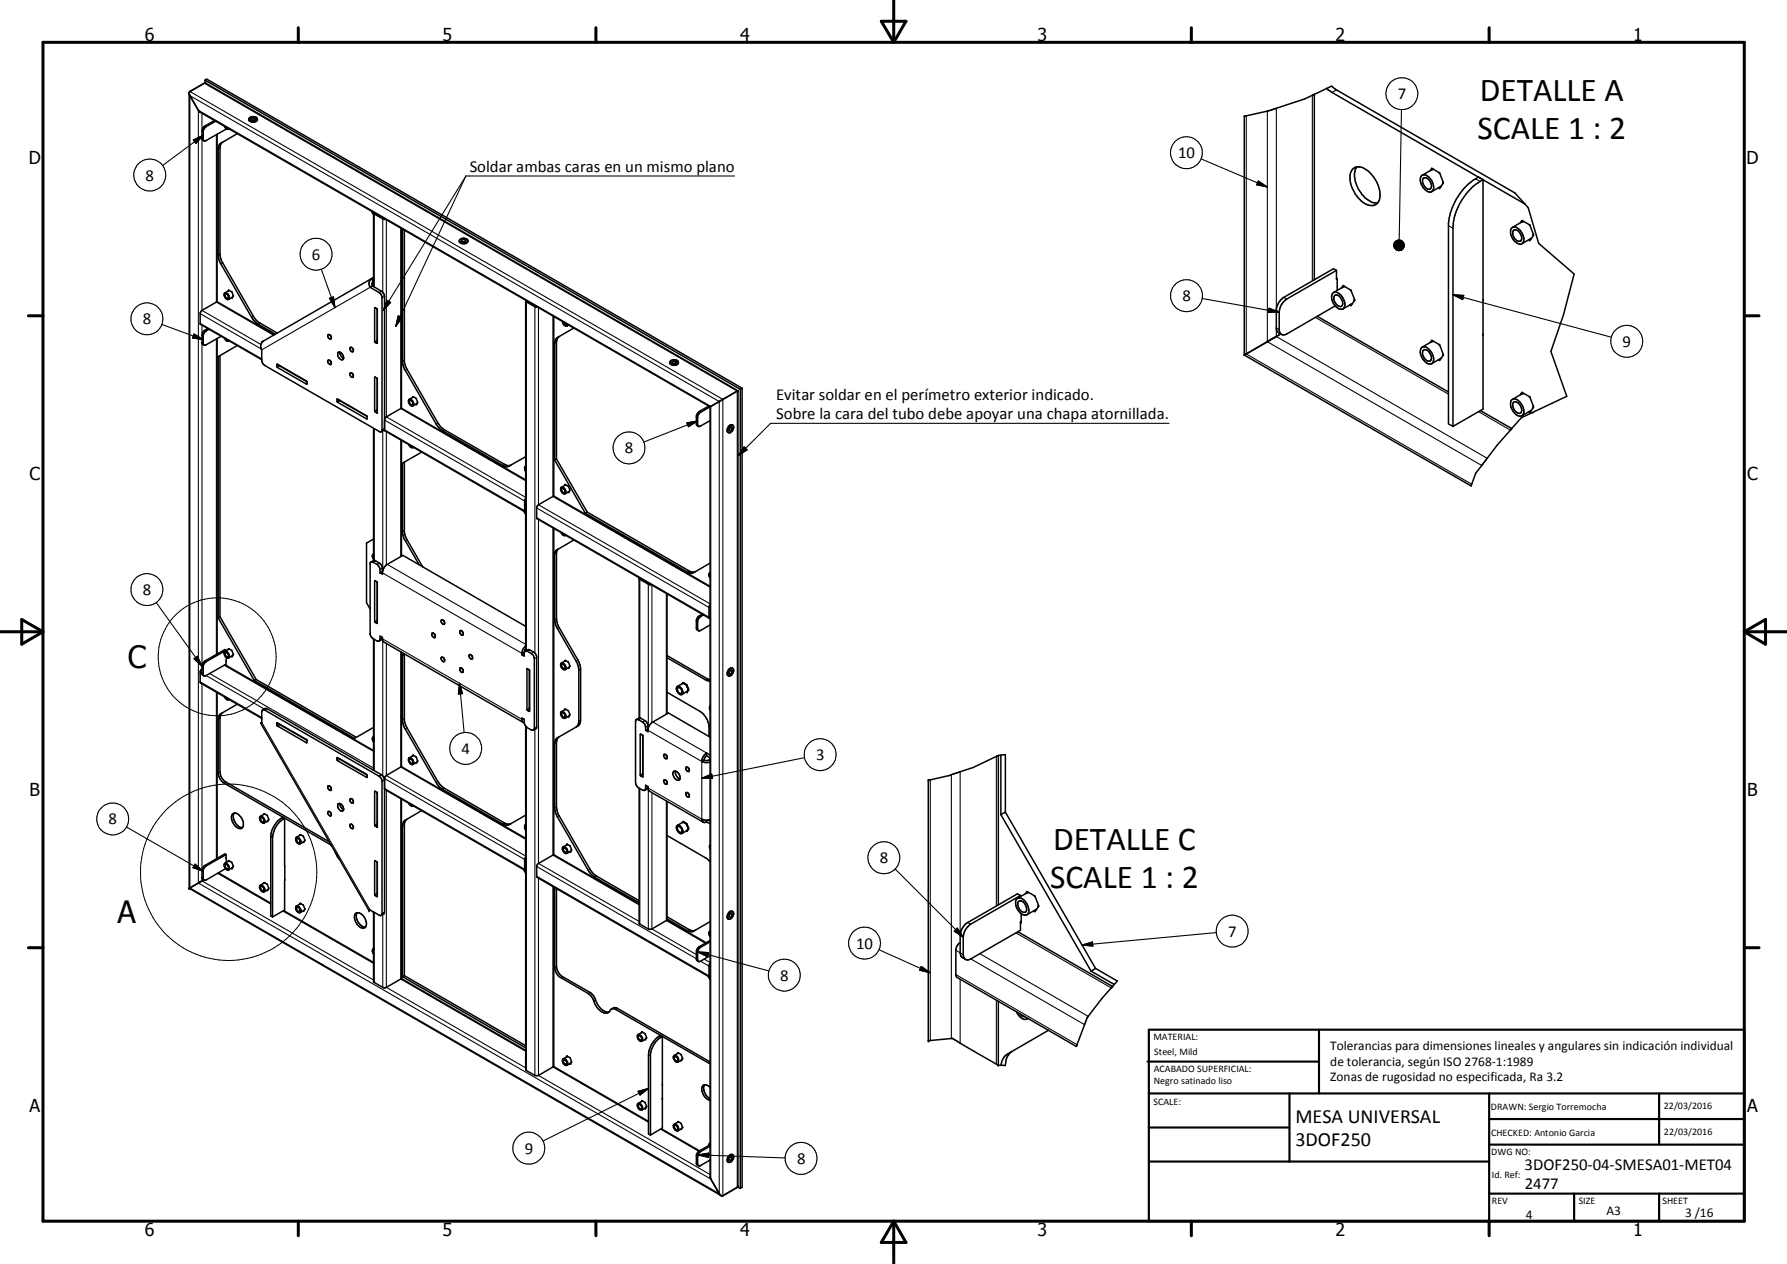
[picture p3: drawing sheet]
<svg xmlns="http://www.w3.org/2000/svg" width="420mm" height="297mm" viewBox="0 0 420 297" stroke-linecap="round" stroke-linejoin="round" font-family="sans-serif">
<g fill="none" stroke="#000" stroke-width=".35">
<path d="M48.2 18.8l.4-.2 125.9 72.6M48.2 18.8l125.9 72.7M48.2 18.8v.7M44.5 22.1l2.4 4.2 120.1 69.3M50.4 28.3l-2.7 1.7-.2 .8v1.8l.5 .5M50.7 28.5l-2.2 1.3-.6 .6-.1 .4 .1 2.3h.4l4.9-2.9M51 31.5v39.5M52.4 33.4l-.5 .6-.2 .8v24.9l.2 1 .2 .8 7.9 13.5 .8 .7 4.4 2.6M52.8 29.7l.4 .5M53 29.8l.5 .3M53.2 30.2l.3 .2 .4-.1M53.8 30.3v.1"/>
<path d="M55.8 31.4l-4.1 2.4-.3 .6v26.2l.3 1.1 7.9 13.5 1.1 1 4.1 2.3M59 27.9l.3-.2 .7 .2a.52 .52 0 0 1-.5 .4 .52 .52 0 0 1-.5-.3zM60.5 28a1.06 1.06 0 0 1-1 .7 1.06 1.06 0 0 1-1-.8 1.23 1.23 0 0 1 2 0v.3a1.34 1.34 0 0 1-2-.1M309 22.2l-2.2 1-8 2.7-6.2 1.4v56.1M309 22.2h.1M309 22.2v43.6M311.9 20.8l-2.9 1.4M311.9 20.8l1.2-.6 1.1 .9 42 24.2 3.1 3.5 2.5 8.4 8.3 7.2-2.5 9.6-3 8.6 3.8 10.5-10.7 5.1-2.3 2.5M311.9 20.8l1.3 .9 45.3 26.2M317.9 39.9a2.45 2.45 0 0 1 3.3 0 6.8 6.8 0 0 1 3 7.3 2.21 2.21 0 0 1-3.4 .6 8 8 0 0 1-3.4-6.5zM319.1 39.2a4.8 4.8 0 0 0 .3 5.2 5.8 5.8 0 0 0 4.2 3.3h.3M336.8 39.7l-.3 .3"/>
<path d="M337.1 39.8l-.5 .1-2.2 1.3M87.3 49.6l.5 .9M87.7 49.8l.3 .5 2 1.1 .6 .1M87.9 50l-.1 17.4M94.4 53.7v42.3M94.6 53.8v31.5l.5 1.4 7.4 12.9 1.2 1.4 15.1 8.6h.7l4.1-2.3M95.1 54.1v30.9l.4 1.5 7.4 12.9 1 1.1 14.7 8.6 .9 .3 .7-.1M108 56.6l.1 .4a1.31 1.31 0 0 0 1.7 .1l.2-.4M108.1 56.3a1.19 1.19 0 0 1 1.9 .3 1.23 1.23 0 0 1-2 0zM108.5 56.5a.56 .56 0 0 1 1 .1l-.7 .2-.3-.1zM334.2 41.3a1.36 1.36 0 0 1 1.9 .4 2.82 2.82 0 0 1 .8 3 1.1 1.1 0 0 1-1.7 0 2.79 2.79 0 0 1-1-3.4zM334.6 42a1.06 1.06 0 0 1 1.6 .6 1.11 1.11 0 0 1-.2 1.9 2.02 2.02 0 0 1-1.4-2.5z"/>
<path d="M336.2 40.1l.4-.6 1.9 1.1 .9 2.4-.9 1.3-.3-.2M338.3 40.5l.2 .3M338.6 43.9h.1M338.9 43.7l-2.3 1.3M339.2 42.7v.6M348.7 42.2v53.9l-7.1 4.1M348.7 42.2l-1.1-.6a14.1 14.1 0 0 0-7 10.9v47.1l1 .6M348.7 42.2a14 14 0 0 0-7.1 11.4v46.6M355.4 53.6a1.57 1.57 0 0 1 2.3 .9 1.91 1.91 0 0 1 0 2.9 2.78 2.78 0 0 1-2.3-3.8zM355.8 54.2a.91 .91 0 0 1 1.4 .4l.5 1v.9a1.36 1.36 0 0 1-1.9-1.1zM357.5 52.4l.3-.6 1.9 1.1M358 51.9l-.3 .3"/>
<path d="M358.3 52.1l-.5 .1-2.2 1.2M359.5 52.7l.2 .2M359.7 52.9v.1M359.7 52.9l.9 2.3-.9 1.4-.3-.2M359.8 56.1l.1 .1M360.1 56l-2.3 1.3M360.5 54.9l-.1 .6M48.8 77.2a1.78 1.78 0 0 0-1.3 1.6v1.8l.5 .5M49.1 77.4l-.9 .6-.4 .6v2.2l.1 .3h.4l3.7-2.1M51 71l-3.8 2.2-.1 .3v2.7l14.4 8.3M51 71l13.5 7.7M51 79.5v74.2"/>
<path d="M52.8 79.5l.1 .2a.69 .69 0 0 0 .9 .5M52.9 68.8a.99 .99 0 0 1 .9 1.6M52.9 68.8a1.02 1.02 0 0 0 .9 1.6M52.9 69.1h.1a.69 .69 0 0 1 .7 1 .68 .68 0 0 1-.8-1zM53.1 79.6l.4 .3M53.6 68.4l.2-.2 .7 .4 .4 1-.5 .4M53.8 68.2l-.9 .6M53.9 68.3h-.2M54.4 68.6l.1 .1M54.6 69.9h.1M54.6 69.8l-.8 .6M54.8 69.4v.2"/>
<path d="M77.1 78.7a.65 .65 0 0 1 .7 .2 .65 .65 0 0 1 0 .8l-.7-.5zM77.7 78.8l.2 .4M87 67.5l2.3 1.4 .5 .9v31.4l-.1 .2h-.6l-26.8-15.5-.5-.4-.3-.8v-2.5a1.5 1.5 0 0 1 .2-1.9M87.3 65.5l-25.6 14.8M87.3 65.5l.4 .7M87.3 65.5a1.47 1.47 0 0 0-.3 2M87.6 67.2l2.3 1.3 .5 1.1 .1 31.6 33 19.1M87.6 67.2l-.6 .3M87.7 66.2l-.3 .4 .2 .6M87.8 66.1l-.1 .1M87.8 65.2l-.5 .3M88.1 72.3l.6 .3v8.1l-.6-.4z"/>
<path d="M88.7 72.6v.1M123.6 70.8l2.3 1.4h.5M123.6 70.6v82.4M130.2 74.3v42.3M131.5 79.1l-.5 .5-.2 .8v27.5M132.2 75.6l.2 .5a.81 .81 0 0 0 .9 .5M132.4 75.7a.5 .5 0 0 0 .3 .5 .5 .5 0 0 0 .6 0M133.5 76.3l-.2 .3M133.7 76.4l-.4 .2M134.9 77.1l-3.8 2.2-.4 .3-.2 .8-.1 27.7M301.1 78.5l-8.5 4.9M309.7 74.3l30.9 17.8"/>
<path d="M313.3 69a1.15 1.15 0 0 1 1.8 .2 2.52 2.52 0 0 1 .7 3.4 1.5 1.5 0 0 1-1.9-.7 2.68 2.68 0 0 1-.6-2.9zM313.8 69.4a1.33 1.33 0 0 1 1.7 1.2 .81 .81 0 0 1 .2 1 .81 .81 0 0 1-.9 .4 1.94 1.94 0 0 1-1-2.6zM314.2 65.4l.2 .1M314.2 63.5v2.1l.2-.1M314.2 63.5l-.7-.3-11.7 6.7a4.2 4.2 0 0 0-1.7 2.7v4.9l.3 .6 .9 .5M314.2 63.5l-11.7 6.8a3.9 3.9 0 0 0-1.7 3.1v4.1a1.11 1.11 0 0 0 .5 1.1 1.11 1.11 0 0 0 1.2-.1l11.4-6.6M314.4 65.5v2.7M315.4 67.7l.4-.6 1.8 1.1M315.9 67.2l-.3 .4M316.2 67.4h-.3l-2.4 1.3M317.4 68.1l.2 .1M317.6 68.2l.1 .2"/>
<path d="M317.6 68.2l.9 2.3-.9 1.3-.3-.1M317.7 71.5h.2M318 71.3l-2.2 1.3M318.4 70.2l-.1 .6M51.7 83.6v61.3M53.8 80.1v.1M53.9 80.1l-.1 .1M55.8 81.2l-4.5 2.6v61.4M61.7 80.3h.1M65.1 85.6l6.9 3.9 .2 .8-7-3.9zM65.7 85.9l6.5 3.8M77.7 84.8a.41 .41 0 0 1 .2 .5 .41 .41 0 0 1-.4 .3l-.4-.5a.38 .38 0 0 1 .3-.5 .38 .38 0 0 1 .4 .5"/>
<path d="M79.3 93.8l6.9 3.9 .1 .7-6.9-3.9zM79.8 94l6.5 3.8M79.9 82.8h-.3a1.06 1.06 0 0 0 0 1.2 1.06 1.06 0 0 0 1.1 .5l.1-.3M79.9 82.8a1.49 1.49 0 0 1 .9 1.4M80 82.8v.6l.4 .6 .4 .2M82.3 87.7a.58 .58 0 0 1 .7 .3 .58 .58 0 0 1-.2 .7 .74 .74 0 0 1-.5-1zM82.9 87.8l.2 .4M82.9 81.8l.2 .7a.57 .57 0 0 1-.8-.1 .57 .57 0 0 1 .2-.8l.2 .1 .3 .3M83 82l.1 .2M88.1 88.6l.6 .3v8.1l-.5-.2-.1-.2zM88.7 96.4h.1M88.7 88.9v.1"/>
<path d="M88.7 80v.1M90.4 98.7l.4-.7 3.6-2 29.2 16.8M96.2 93.9a1.02 1.02 0 0 0 .9 1.5M96.2 93.9a.99 .99 0 0 1 .9 1.5M96.3 94.1a.63 .63 0 0 1 .7 .4 .63 .63 0 0 1-.2 .7 .76 .76 0 0 1-.5-1.1zM96.9 93.4l.2-.2 .8 .4 .3 1-.3 .5-.2-.1M97.2 93.2l-.1 .2M97.3 93.3l-1.1 .6M97.8 93.6l.1 .1M97.9 94.9v.1M98 94.9l-.9 .5M98.2 94.4l-.1 .3"/>
<path d="M158 85.1h.1M158.1 85l.6-.2 .3 .4-.7 .2-.2-.1zM159.5 85.1l-.3 .5a1.25 1.25 0 0 1-1.7-.2 1.07 1.07 0 0 1 .8-.9 1.07 1.07 0 0 1 1.1 .4 .86 .86 0 0 1-.4 .8 .86 .86 0 0 1-.9-.1l-.6-.4M166.4 95.3l.2 .2M166.7 95.4l-2.3 1.3-.6 .8-.1 2.2 .5 .5M167 95.6v181.1l2.1 3.8 .4 .5M167 95.6l-2.5 1.4-.3 .5-.1 2.6 .4 .1 2.5-1.4M172.2 99.9a1.17 1.17 0 0 0-1.1 1.7M172.2 99.9a.99 .99 0 0 1-.3 1.6l-.3 .2-.4-.1M172.2 99.9a1.35 1.35 0 0 0-1 1.7M173.5 91.8l-125-72.2h-.5l-3.3 1.9-.2 .3v186.9M173.5 91.8l-6.5 3.8"/>
<path d="M173.5 91.8v187l-3.5 2.2h-.5M174.1 91.5v187.8M174.5 91.2v187.8l-.4 .3M174.5 91.2l-.4 .3M292.6 83.4l53.3 30.8v-.2a9.3 9.3 0 0 1 2.7-4.9l.7-.9a54 54 0 0 1 5.9-7.2l.2-.3M334.2 81.7l.2-.1a2.32 2.32 0 0 1 2.6 2.1 1.13 1.13 0 0 1 .1 1.2 1.13 1.13 0 0 1-1.1 .6 2.88 2.88 0 0 1-1.8-3.8zM334.6 82.4a1.08 1.08 0 0 1 1.6 .6 1.18 1.18 0 0 1 0 1.9 1.91 1.91 0 0 1-1.6-2.5zM336.2 80.5l.4-.5 1.9 1 .9 2.4-.9 1.3-.3-.2M336.8 80.1l-.3 .3M337.1 80.2l-.5 .1-2.2 1.3M338.3 80.9l.2 .3M338.6 84.3h.1"/>
<path d="M338.9 84.2l-2.3 1.3M339.2 83.1v.6M348.1 96.5l7.3 4.2M355.4 94a1.43 1.43 0 0 1 2.1 .7 2.17 2.17 0 0 1 .3 3 2.14 2.14 0 0 1-2.4-1.8l-.2-1.2zM355.8 94.6l.3-.2a1.82 1.82 0 0 1 1.4 2.6 1.57 1.57 0 0 1-1.8-1.5zM357.5 92.8l.3-.6 1.9 1.1 .9 2.3-.9 1.3-.3-.1M358 92.3l-.3 .3M358.3 92.5l-.5 .1-2.2 1.3M359.5 93.2l.2 .3M359.8 96.6h.1M360.1 96.4l-2.3 1.3M360.5 95.3l-.1 .6"/>
<path d="M87.8 100.7v31M90.4 100.7v.3l-.8 .5M94.4 103.5v27.2M95.1 108.6v16.5l.6 1.7 3.7 6.4M96.1 104.5l.1 .2a.81 .81 0 0 0 .9 .5M96.4 104.7l.5 .2M97.2 105.1l-.1 .1M97.2 105.2h-.1M99.1 106.3l-4.5 2.5v16.5l.5 1.4 3.4 6M123.6 117.1l-.3 .6 .1 2.6M123.6 109.6l-.3 .3 .3 .9M123.6 109.9v.6"/>
<path d="M130.4 108.1l7.2 12.5M130.8 107.9l7.3 12.5M130.8 107.9l-.4 .2M132 114.5a.99 .99 0 0 1 .9 1.5M132 114.5a.99 .99 0 0 0 .9 1.5M132.2 114.7a.62 .62 0 0 1 .6 .4 .62 .62 0 0 1-.2 .7l-.6-.6zM132.7 114.1l.2-.3 .7 .5M133 113.9l-.2 .1M133 114l-1 .5M133.6 114.2v.1M133.6 114.3l.4 .9-.5 .5M133.7 115.6h.1"/>
<path d="M133.8 115.5l-.9 .5M133.9 115.1v.3M171.1 101.6h.2M171.6 100.6l.4-.3a.49 .49 0 0 1 0 .6 .49 .49 0 0 1-.5 .2zM87.2 132.1l.4-.1 1.3 .9 .4 .7 .1 1M87.2 132.1l-.2 .2v16.7l.4 .8 1.5 .9 .4-.2 .1-1 .5 .3v.7l.3 .4 32.9 18.9M87.7 130.3l.1-.1-.3 .5 .3 .7M87.8 131.7h.4l1.5 1.1 .2 .5v1M87.8 131.7l-.6 .4M87.8 126.7l-1.6 .9v14l.8 1.5M87.8 130.6v.5M88.1 136.6l.6 .2v9.7l-.6-.5z"/>
<path d="M88.7 136.8v.1M89.4 134.6l.5 .3a2.57 2.57 0 0 1 1.1-2.3l3.7-2.1 28.9 16.7M89.9 134.3h.1M89.9 134.3l-.5 .3M123.1 120.1l.5 .8M123.4 120.3h.1M123.4 120.3l.2 .3M123.5 120.3h.1M130.2 124.2v76.7M131.3 129l-.4 .5-.1 .4 .1 16.1 .4 1.1 4.6 8 .4 1.1 .2 1v12l-.3 1.1-.7 .6M131.9 125.2l.4 .5 .6 .2M132.2 125.3l.5 .3"/>
<path d="M133 125.8l-.1 .1M134.9 126.9l-4.1 2.4-.3 .4-.1 15.9 .2 1.1 .5 1 4.6 8 .3 1.1 .1 12.7-.2 .8-.4 .6M137.6 120.6l24.5 14.1 1-.1 3.9-2.3M138.1 120.4l-.5 .2M138.1 120.4l24.2 13.9 .5 .2 .7-.2M150.3 136l2.1 1.3 .7 .1M150.3 135.8v32.9M156.8 139.6v28.1M166.8 134.6h.2a.71 .71 0 0 0 0 1.2M167 137.8l-36.7-21.2-3.7 2-.4 .6v2.6l.1 .1 40.5 23.4M167 134.9v.6M47.5 157.2l-.4 .6v2.6l.1 .1 14.3 8.3"/>
<path d="M51.3 145.2l8.5 14.7M51.7 144.9l8.5 14.8M51.7 144.9l-.4 .3M52.9 153.1a1.02 1.02 0 0 1 .9 1.5M52.9 153.1a1.02 1.02 0 0 0 .9 1.5M52.9 156.2l34.9 20.2M52.9 153.4l.1-.1a.65 .65 0 0 1 .6 .4 .65 .65 0 0 1-.1 .7l-.5-.3zM53.2 152.8v.1M53.2 152.8l-5 2.9-.4 .8v2.2l.5 .1 4.9-2.7v-.9M53.2 152.8l-.3-.1-4.7 2.6-.5 .4-.2 .9v1.8l.5 .4M53.2 154.5v.8M53.6 152.7l.2-.3 .7 .5 .4 .9-.4 .5h-.1"/>
<path d="M53.8 152.4l-.1 .2M53.9 152.5l-1 .6M54.4 152.8l.1 .2M54.6 154.2h.1M54.6 154.1l-.8 .5M54.8 153.7v.2M59.8 159.9l23.5 13.6 4.5-2.6M60.2 159.7l23.6 13.6M60.2 159.7l-.4 .2M87.8 150.1v30.9M88.7 145.8v.1M89.9 150l-.8 .7"/>
<path d="M94.4 153.2v27M94.7 153.5l-.1 16 .2 .8 .3 .7 7.8 13.5 1.1 1 14.5 8.3 1 .1 4.1-2.3M95.1 153.7v15.6l.1 .7 7.7 13.6 .5 .7 1 .9 14.2 8.2 .9 .3 .7-.2M101.6 148.8a.59 .59 0 0 1 .6 .3 .59 .59 0 0 1-.1 .8l-.5-.5zM102.1 149l.2 .3M103.8 154.5l.1-.1a.66 .66 0 0 1 .6 .4 .66 .66 0 0 1-.1 .7h-.1a.78 .78 0 0 1-.5-1zM103.9 145.6h.1a.67 .67 0 0 1 .4 1.1h-.1a.74 .74 0 0 1-.4-1.1zM104.3 145.8l.2 .4M104.3 154.6l.2 .3M108.2 148.2a.66 .66 0 0 1 .6 .3 .66 .66 0 0 1-.1 .8 .82 .82 0 0 1-.5-1.1zM108.2 157a.66 .66 0 0 1 .6 .3 .66 .66 0 0 1-.1 .7 .82 .82 0 0 1-.5-1zM108.7 148.4l.2 .3"/>
<path d="M108.7 157.1l.2 .4M110.4 153.9l.2-.1a.67 .67 0 0 1 .3 1.1 .75 .75 0 0 1-.5-1zM110.9 154.1h.1M110.9 154.1l.1 .2M123.3 153.5l.3-.5h.4l1.4 1 .2 .8v16.3l-.1 .5M123.3 153.5l-.6 .4M123.5 153l.7-.3h.3a2.51 2.51 0 0 1 1.6 1.4l.1 16.9-.8 .6M123.6 152.4l-.3 .8v1l-.6-.3M123.6 151.8a2.46 2.46 0 0 0-.9 2.1M123.9 157.1l.5 .3 .1 .2-.1 9.6-.5-.4zM124.4 157.4l.1 9.1M132 155.8a.99 .99 0 0 1 .9 1.6"/>
<path d="M132 155.8a1.02 1.02 0 0 0 .9 1.6M132.1 156.1h.1a.67 .67 0 0 1 .5 1 .73 .73 0 0 1-.6-1zM132.7 155.4l.2-.2 .7 .4 .4 .9-.5 .5M132.9 155.3h-.1M132.9 155.3l-.9 .5M133 155.2l-.1 .1M133 155.3h-.1M133.6 155.6v.1M133.7 156.9h.1M133.8 156.8l-.9 .6M133.9 156.4v.2M156.8 154.1l10.2 5.7"/>
<path d="M156.8 154.6l9 5.1 1.2 .3M165.1 144.3l-.8 .5-.5 .7-.1 2.2 .5 .5M165.4 144.5a1.91 1.91 0 0 0-1.4 1.4v2l.3 .4 .4-.1 2.3-1.3M166.8 145.3h.2M167 142.2l-.3 .4v2.6l.1 .1M171.4 157.5l.7-.5a.99 .99 0 0 1-.2 1.7l-.7 .1a.98 .98 0 0 1 .2-1.3zM171.7 157.6l.2-.1a.49 .49 0 0 1 .2 .6 .49 .49 0 0 1-.5 .3l-.2-.3zM172 157a1.22 1.22 0 0 0-.9 1.7l.2 .1M172 157l.3 .1M51 162.7v39M52.4 167.5l-.5 .5-.2 .8v12.6a3 3 0 0 0 1.5 2.4l24.3 14.1M52.8 163.7l.5 .7h.6"/>
<path d="M53.1 163.9l.4 .3M53.8 164.3v.1M55.8 165.5l-4.1 2.4-.3 .6-.1 13.1a3 3 0 0 0 1.4 2.5l25.3 14.7M61.5 168.9v.1M61.8 166.8l.5-.3h.5l26.9 15.6 .5 .6 .2 .6M61.8 166.8h.3l27.2 15.7 .4 .5 .1 .4v31.4l-.2 .3M61.8 166.8l-.3 .5v2.5l-.2 .1 25.5 44.1 .2-.1 2.6 1.2M65.7 170.1l6.5 3.8M72 174.5h.1M72.2 173.9l-.1 .6M72.2 173.9l-7.1-4 .1 .7 6.8 3.9M79.3 178l6.9 3.9 .1 .7-6.9-3.8z"/>
<path d="M79.8 178.3l6.5 3.8M87.8 173.1a.76 .76 0 0 0 0 1.3M87.8 173.5v.6M96.2 178.1a1.02 1.02 0 0 1 .9 1.5M96.2 178.1a1.02 1.02 0 0 0 .9 1.5M96.3 178.4a.65 .65 0 0 1 .7 .3 .65 .65 0 0 1-.2 .8l-.3-.3-.3-.5zM96.9 177.7l.2-.2 .8 .4 .3 .9-.3 .6-.2-.1M97.1 177.5v.1M97.1 177.6l-.9 .5M97.2 177.5l-.1 .1M97.2 177.5h.1M97.8 177.8l.1 .2"/>
<path d="M97.9 179.2h.1M98 179.1l-.9 .5M98.2 178.7l-.1 .2M122.7 168.7l.6 .3v.8l-.4-.2zM123.3 169.8v.4a2.48 2.48 0 0 0 2.1 1.4h.1M123.6 170.6v80.7l.2 .3 2.1 1.2 .7-.1 3.6-2.2v-42.1M131.5 173.1l-.5 .6-.2 .8v15.2l.5 1.7 8.1 13.8 .8 .7 10.1 5.8M132 167.3a.99 .99 0 0 1 .9 1.5M132 167.3a1.02 1.02 0 0 0 .9 1.5M132 167.6a.6 .6 0 0 1 .7 .2 .6 .6 0 0 1 0 .8l-.6-.5zM132.7 166.8l.2-.2 .7 .4 .4 1-.5 .4M133 166.6l-.2 .2"/>
<path d="M133 166.7l-1 .6M133.6 167v.1M133.7 168.3h.1M133.8 168.3l-.9 .5M133.9 167.9v.2M135.5 170.9l-4.4 2.5-.6 .8-.1 15.7 .2 1 .5 1.1 7.9 13.4 .8 .7 10.5 6M149.6 169.1l.7-.4 .4 .1a2.15 2.15 0 0 1 1.6 1.4v1.8l-.5-.4M150.6 172.6l.6 .3v9.6l-.7-.4zM151.1 172.8l.1 9.1M151.8 171.6a1.43 1.43 0 0 0 .9-1.2l.6-.6 3.9-2.2 9.8 5.6M151.8 171.6v-.7l-.3-.8-1.5-1h-.4l-.2 .4v14.4l.2 .6 .5 .7 1.3 .6 .3-.2 .1-1.1 .5 .3v.6l.4 .5 12.6 7.3M156.1 177.3a.62 .62 0 0 1 .7 .3 .62 .62 0 0 1-.1 .7 .75 .75 0 0 1-.6-1z"/>
<path d="M156.7 177.5v.2M156.7 177.7l.2 .1M156.8 177.8h.1M156.8 162.7l7.8 4.5a4.7 4.7 0 0 1 2.1 3.3v2.6M159.2 161.4l.1-.1a1.31 1.31 0 0 1 1.1 1.9 1.29 1.29 0 0 1-1.2-1.8zM159.2 161.3l1.2-.6a.98 .98 0 0 1 1.2 .6M159.3 161.7a.8 .8 0 0 1 1 .3 .8 .8 0 0 1-.2 1 1 1 0 0 1-.8-1.3zM160.5 160.6l.1-.2 .9 .5 .5 1.2-.5 .6-.1-.1M160.6 160.4l-.3 .3M160.8 160.5l.5 .3M161.6 161.2v.1M161.6 162.5l-.2 .1"/>
<path d="M161.6 161.3v.2M161.6 162.5l-1.3 .7M161.6 161.5l.1 .6-.1 .4M161.6 161.5l.2 .3M161.9 162.2l-.3 .3M165 178.9l.8 .3 1.2-.1M165.6 178.6l-.6 .3M166.1 177v.6M166.1 177a2.78 2.78 0 0 0-1.1 1.9M166.1 177l.9 .5M166.1 177.6l.9 .5M166.1 177.6l-.4 .5-.1 .5"/>
<path d="M167 178.5l-.7 .2-.7-.1M167 165.9l-.2 .2 .2 .8M234.7 177.5l-5.9 2.9-5.8 1.9-4.7 1v61.3l5.6-.6 10.8 6.3M234.7 177.5h.1M234.7 177.5v35.1M235.3 177.5h-.6M235.3 177.5l1.1-.2v13.5M235.3 177.5v13.9M54.6 191.4a1.22 1.22 0 0 1 1.9 .5 2.19 2.19 0 0 1 .4 2.7 1.73 1.73 0 0 1-2.1-1.3 1.99 1.99 0 0 1-.2-1.9zM55.1 191.1a2.58 2.58 0 0 0 1.9 3.4M61.2 191.9a1.06 1.06 0 0 1 .9 1.5M61.2 191.9a1.04 1.04 0 0 0 .9 1.5"/>
<path d="M61.3 192.2l.1-.1a.66 .66 0 0 1 .6 .4 .66 .66 0 0 1-.1 .7l-.5-.2zM61.9 191.4l.2-.2 .8 .4 .3 1-.3 .5-.2-.1M62.1 191.3l-.1 .1M62.1 191.3l-.9 .6M62.2 191.3h-.1M62.3 191.3h-.2M62.8 191.6l.1 .1M62.9 193h.1M63 192.9l-.9 .5M63.1 192.4v.3M66.9 192.3v21.6l-2.8 1.6M66.9 192.3a5.9 5.9 0 0 0-2.8 4.5v18.7"/>
<path d="M66.9 192.3l-.4-.3a5.8 5.8 0 0 0-2.8 4.6v18.6l.4 .3M69.7 196.8a1.03 1.03 0 0 1 1 1.4l-.3 .2a1.1 1.1 0 0 1-.7-1.6zM69.8 197.1l.1-.1a.67 .67 0 0 1 .5 1 .71 .71 0 0 1-.6-.9zM70.4 196.3l.2-.2 .7 .4M70.6 196.3l-.9 .5M70.6 196.1l-.1 .2M70.8 196.2l-.2 .1M71.3 196.5l.1 .1M71.3 196.5l.4 1-.5 .5M71.4 197.9h.1M71.4 197.8h.1M71.4 197.8l-.8 .5"/>
<path d="M71.7 197.4l-.1 .2M77.1 184.7a.61 .61 0 0 1 .7 .3 .61 .61 0 0 1-.2 .8l-.1-.1a.81 .81 0 0 1-.4-1zM77.1 190.8a.59 .59 0 0 1 .7 .3 .59 .59 0 0 1-.2 .7l-.5-.5zM77.7 184.9l.1 .2M77.7 190.9l.1 .2M77.8 185.1l.1 .1M77.8 191.1l.1 .1M79.5 188.9a1.09 1.09 0 0 1 1.1 .5 1.09 1.09 0 0 1-.1 1.2 1.2 1.2 0 0 1-1-1.7zM80 188.8v.7l.4 .5 .4 .2M82.3 187.7h.2a.71 .71 0 0 1 .4 1.1 .8 .8 0 0 1-.6-1.1zM82.3 193.7a.66 .66 0 0 1 .7 .3 .66 .66 0 0 1 0 .7 .65 .65 0 0 1-.7-.3 .65 .65 0 0 1 0-.7zM82.9 193.9v.1"/>
<path d="M82.9 187.9l.2 .3M83 194.1l.1 .1M87.8 180.8l-.1 .1M88.1 186l.6 .2v8.2l-.5-.3-.1-.2zM88.7 193.7v.1M88.7 186.2v.2M90.4 185.4l33.1 19.2M94.4 187.7v42.2l-3.9 2.3-.4-.1-2.3-1.3v-16.5l-.1-.1M95.7 192.5l-.6 1v35.8M96.1 188.8l.6 .6h.4M96.4 188.9l.5 .3M99.1 190.5l-4 2.4-.5 .9v35.7"/>
<path d="M123.6 197l-29.1-16.7h-.3l-3.5 2-.3 .7v31.3v.3l-.8 .5M123.6 193.8l-.3 .3 .3 1M123.6 194.1v.6M123.6 193.8h-.1M132.4 199a1.02 1.02 0 0 0 .9 1.5M132.4 199a.99 .99 0 0 1 .9 1.5M132.5 199.3a.57 .57 0 0 1 .7 .3 .57 .57 0 0 1-.2 .7 .78 .78 0 0 1-.5-1zM133.2 198.6l.1-.2 .8 .4 .3 .9M133.4 198.4l-.1 .1M133.4 198.5l-1 .5M133.4 198.5h.1M134 198.8l.1 .1"/>
<path d="M134.4 199.6v.1M134.4 199.7l-.1 .2M134.4 199.7l-.3 .6-.2-.1M150.3 185.2v31.8l2.1 1.3 .5 .1 3.9-2.2M152.3 185.1l-.2 .3-.5 .3M156.1 183.3h.1a.61 .61 0 0 1 .6 .4 .61 .61 0 0 1-.2 .6 .74 .74 0 0 1-.5-1zM156.7 183.4l.2 .4M156.8 188.3v27.9M156.8 196.3l9.3 5.4 .9 .9M158.4 181.3a1.38 1.38 0 0 1 1.3 2 1.3 1.3 0 0 1-1.5-1.5zM158.8 181.2a1.66 1.66 0 0 0 1.1 1.8M159.2 194.1a1.07 1.07 0 0 1 1.4 1.1l-.2 .6a1.27 1.27 0 0 1-1.2-1.7z"/>
<path d="M159.3 194.3a.83 .83 0 0 1 .9 .4 .83 .83 0 0 1-.1 .9 1 1 0 0 1-.8-1.3zM160.5 193.2l.1-.2 .9 .5 .5 1.2-.5 .7-.1-.1M160.5 193.2l-.2 .1M160.6 193.1l-.1 .1M160.8 193.3h.2M160.8 193.2l.1 .1M161 193.3h-.6l-1.2 .7M161 193.3l.1 .2M161.1 193.5l.5 .7M161.1 193.4l.2 .1M161.2 180.4a.54 .54 0 0 1 .8 .2 .54 .54 0 0 1-.2 .7l-.5-.4zM161.6 195.2h-.2"/>
<path d="M161.6 193.8v.4M161.6 195.1l-1.3 .8M161.6 194.2l.2 .3M161.6 194.2l.1 .4-.1 .5M161.6 195.1h.1M161.8 180.5l.2 .3M161.8 186.4l.2 .4M161.9 194.8l-.3 .3M161.9 186.6l-.4-.4-.3 .2v.3l.5 .6 .4-.1-.1-.5M166.1 192.8v.4M166.1 193.2l.9 .4M166.5 192.7l.5 .3"/>
<path d="M167 198.5l-.2 .3 .2 .8M167 192.7l-.9 .1-1.1-.3a.71 .71 0 0 0 .3 .7 .71 .71 0 0 0 .8 0M235.3 191.4l21.2 36.8M236.4 190.8l-1.1 .6M236.4 190.8l21.2 36.8M44.5 208.7l125 72.3M47.9 206.8l-3.4 1.9M51.3 205.1l12.4 7.2M52.9 202.9a1.04 1.04 0 0 1 .9 1.5M52.9 202.9a1.04 1.04 0 0 0 .9 1.5M52.9 203.2h.1a.65 .65 0 0 1 .6 .3 .65 .65 0 0 1-.1 .7l-.5-.3zM53 204.1l-4.5 2.7h-.6"/>
<path d="M53.2 201.5v.1M53.2 200.8l-.3-.1-4.9 2.8-.3 .3-.2 .8v1.8l.5 .4M53.2 200.8v.8M53.2 200.8l-5 3-.4 .8 .1 2.2M53.2 201.6v1.1M53.6 202.5l.2-.3 .7 .5 .4 .9-.5 .5M53.8 202.3l-.1 .1M53.9 202.4l-1 .5M54.4 202.6l.1 .1M54.6 204h.1M54.6 203.9l-.8 .5M54.8 203.5v.2"/>
<path d="M61.2 208a1.04 1.04 0 0 1 .9 1.6M61.2 208a1.06 1.06 0 0 0 .9 1.6M61.3 208.3h.3l.3 .2 .1 .3-.1 .5a.74 .74 0 0 1-.6-1zM61.9 207.6l.2-.2 .8 .4 .3 .9-.3 .6-.2-.1M62.2 207.4l-.2 .2M62.3 207.5l-1.1 .5M62.8 207.8l.1 .1M62.9 209.1h.1M63 209l-.9 .6M63.1 208.6v.3M66.7 214l21.1 12.2M69.7 212.9a.99 .99 0 0 1 .9 1.6"/>
<path d="M69.7 212.9a1.02 1.02 0 0 0 .9 1.6M69.8 213.2a.59 .59 0 0 1 .6 .3 .59 .59 0 0 1-.1 .7l-.5-.3zM70.4 212.5l.2-.2 .7 .4 .4 1-.5 .4M70.6 212.3l-.1 .2M70.8 212.4l-1.1 .5M71.3 212.6l.1 .2M71.4 214h.1M71.4 214l-.8 .5M71.5 214h-.1M71.7 213.5l-.1 .3M78.8 200.2l1 1.7M83.5 214.8a1.4 1.4 0 0 1 2.2 .8 1.74 1.74 0 0 1 0 2.5 2.26 2.26 0 0 1-2.4-2.3z"/>
<path d="M84 214.5a2.5 2.5 0 0 0 1.9 3.3M88.1 202.3l.6 .3v8.1l-.5-.3-.1-.2zM88.7 210v.1M88.7 202.6v.1M123.1 204.3l.5 .9M123.4 204.5l.2 .1M123.6 201.4l-.3 .6v2.3l.3 .6M130.2 200.9l-3.8 2.2-.2 .4v2.5l.1 .2 40.5 23.4M130.2 200.9l20.1 11.5M130.4 208.6v18.7a3 3 0 0 0 1.5 2.4l6.4 3.8a4.9 4.9 0 0 1 1.8 2.8 2.48 2.48 0 0 0 3.1 1.6 1.03 1.03 0 0 1 1.6-.7l22.2 12.8M130.8 208.8v18.3a3.2 3.2 0 0 0 1.5 2.4l6.4 3.7 .9 .9a7.2 7.2 0 0 0 2.2 3.4l.6 .3h.8M134.1 200.1h.1"/>
<path d="M134.2 200l-.9 .5M156.8 216.2l9.2 5.3M156.8 215.4l5.5 3.2 .5 .1 .7-.1M156.8 215.9l4.8 2.8 .8 .2h.5l4.1-2.3M167 218.8l-.3 .5 .3 .8M167 219.2v.6M171.4 214.6l.7-.4a.91 .91 0 0 1-.1 1.6l-.5 .2-.3-.1a.98 .98 0 0 1 .2-1.3zM171.7 214.8l.2-.1a.43 .43 0 0 1 .1 .6 .43 .43 0 0 1-.6 .1zM172.3 214.2h-.1a1.17 1.17 0 0 0-1.1 1.7h.2M239 211.3a1.45 1.45 0 0 1 2.2 .8 2.3 2.3 0 0 1 .3 2.8 1.6 1.6 0 0 1-2.1-.9 2.62 2.62 0 0 1-.4-2.7zM239.3 218.9l22.3 12.9M239.6 211.7a1.81 1.81 0 0 1 1.6 2.6 1.61 1.61 0 0 1-1.9-1.7v-.5z"/>
<path d="M239.9 210.4l-11.7 6.8a4.2 4.2 0 0 0-1.7 3v4.1a1.09 1.09 0 0 0 .5 1.2 1.09 1.09 0 0 0 1.2-.2l11.7-6.7v-2l.2-.1M239.9 210.4l-.7-.3-11.7 6.7a4 4 0 0 0-1.7 3v4.6l.3 .6 .9 .5M239.9 210.4v.3M240.1 214.7v2.2l-.2-.1M241.1 210.1l.4-.6 1.8 1.1 1 2.3-1 1.3-.3-.1M241.6 209.6l-.3 .3M241.9 209.8h-.5l-2.2 1.3M243.2 210.5l.2 .2M243.4 213.9h.2M243.7 213.7l-2.2 1.3M244.1 212.6l-.1 .6M87.8 223a.76 .76 0 0 0 0 1.2"/>
<path d="M87.8 223.3v.6M94.3 230l29.3 16.8M94.6 229.5l29 16.8M95.1 229.3l28.5 16.4M95.1 229.3l-.5 .2M143.8 237.1l.5-.3 .7 .1 22 12.7M166.4 229.4l.6 .9M166.8 229.5v.1M166.8 229.5l.2 .4M166.8 229.6h.2M167 226.4l-.3 .5 .1 2.6M167 221l-2.7 1.5-.5 .8-.1 2.2 .5 .4"/>
<path d="M167 221.3l-2.3 1.3-.4 .5-.3 .5 .1 2.2 .2 .2 .4-.1 2.3-1.3M225.8 221.5l-.8 .7-.3 .9v6.1l.2 .4 28.2 16.3 2.5-6.7 3.4-4.5 2.6-2.9M234.7 235.3v15M239 237.8a2.06 2.06 0 0 0 2.5 1.6l.2-.1M239.7 238.2l.5 .5 .7 .2M241.7 239.3l-.2 .2M256.5 228.2l5.5 3.2M257.6 227.6l5.1 2.9-.7 .9M257.6 227.6l-1.1 .6M262 231.4l-.4 .4M130.1 250.6l22.4 12.9M132.4 248.8a.99 .99 0 0 1 .9 1.6"/>
<path d="M132.4 248.8a1.02 1.02 0 0 0 .9 1.6M132.5 249.1a.69 .69 0 0 1 .7 1 .69 .69 0 0 1-.7-1zM133.2 248.4l.1-.2 .8 .4 .3 1M133.4 248.2l-.1 .1M133.5 248.3l-1.1 .5M134 248.5l.1 .2M134.1 249.9h.1M134.2 249.9l-.9 .5M134.4 249.4v.2M134.4 249.6h-.1M134.4 249.6l-.3 .5-.2-.1M150 259.3a1.02 1.02 0 0 0 .9 1.6"/>
<path d="M150 243.1a1.04 1.04 0 0 0 .9 1.6M150 259.3a.99 .99 0 0 1 .9 1.6M150 243.1a1.04 1.04 0 0 1 .9 1.6M150.1 243.5a.59 .59 0 0 1 .7 .3 .59 .59 0 0 1-.1 .7l-.6-.4zM150.2 259.5a.66 .66 0 0 1 .6 .4 .66 .66 0 0 1-.1 .7 .68 .68 0 0 1-.5-1.1zM150.8 258.9l.1-.2 .8 .4 .3 .9-.3 .6-.2-.1M150.8 242.7l.1-.2 .8 .4 .3 1-.5 .4M150.9 242.6h.2M150.9 242.6l-.1 .1M150.9 242.6l-.9 .5M151 258.7l-.2 .1M151 242.5l-.1 .1"/>
<path d="M151.1 258.7l-1.1 .6M151.6 259l.1 .2M151.6 242.9l.1 .1M151.7 244.2h.1M151.8 244.1l-.9 .6M152 259.9l-.1 .2M152 243.7l-.1 .3M155.7 243.6v21.5l-2.8 1.6M155.7 243.6a5.3 5.3 0 0 0-2.8 4.2v18.9M155.7 243.6l-.4-.3a5.7 5.7 0 0 0-2.8 4.6v18.6l.4 .2M158.5 248a1.02 1.02 0 0 0 .9 1.6M158.5 248a1.04 1.04 0 0 1 .9 1.6"/>
<path d="M158.7 248.3a.62 .62 0 0 1 .6 .3 .62 .62 0 0 1-.1 .7 .71 .71 0 0 1-.5-1zM159.2 247.6l.2-.2 .7 .4 .4 1-.4 .5v-.1M159.5 247.4l-.2 .2M159.6 247.5l-1.1 .5M160.1 247.8l.1 .1M160.2 249.1h.1M160.3 249.1l-.9 .5M160.3 249v.1M160.5 248.6l-.1 .3M165.6 254.9a2.63 2.63 0 0 0 1.4 3.3M167 255.5a1.06 1.06 0 0 0-1-.6 1.06 1.06 0 0 0-1 .6 2.79 2.79 0 0 0 2 3.1M234.7 250.3h.1"/>
<path d="M234.7 250.3l.7 .1M237.9 247.1a3.6 3.6 0 0 0-1.5 3.3h-1M246.5 242.1l-9.6 5.6a3.5 3.5 0 0 0-1.5 2.7M151.7 260.4h.1M151.8 260.3l-.9 .6M155.5 265.3l9 5.2M158.5 264.2a1.02 1.02 0 0 0 .9 1.5M158.5 264.2a1.02 1.02 0 0 1 .9 1.5M158.5 264.6l.1-.1a.57 .57 0 0 1 .7 .3 .57 .57 0 0 1-.2 .7l-.4-.3zM159.2 263.8l.2-.2 .7 .4 .4 .9-.4 .5M159.5 263.6l-.2 .1M159.6 263.7l-1.1 .5"/>
<path d="M160.1 263.9l.1 .2M160.2 265.3h.1M160.3 265.2l-.9 .5M160.5 264.8l-.1 .2M167 268.6l-.3 .6M167 269l-.1 .1M167 269l-2.6 1.5-.6 .8-.1 2.2 .5 .4M167 269.4l-2.3 1.2-.4 .5-.3 .6 .1 2.1 .4 .2 2.5-1.4M171.5 272.1l.4-.3a.43 .43 0 0 1 .1 .6 .43 .43 0 0 1-.6 .1zM172.3 271.4a1.13 1.13 0 0 0-1.1 .4 1.13 1.13 0 0 0-.2 1.2 1.03 1.03 0 0 0 1.3-.3 1.03 1.03 0 0 0-.1-1.3 1.21 1.21 0 0 0-1 1.7M173.4 278.9l.7 .4"/>
</g>
<g fill="none" stroke="#000" stroke-width=".25">
<path d="M48 19.6l125.3 72.3v187.1M44.7 22.5l124.4 71.9v186.1l-124.4-71.8zM44.7 21.5l125.3 72.4v187.1M45.5 32.9l2.3-1.1-1.8 1.9zM46.6 25.9l120.5 69.6v181.6l-120.5-69.6zM47.5 26.6v4.2l.3 .2M47.8 32.6l-.3-.1v40.4l13.8 8M47.8 31.8l-9.6 7.1M48.2 29.6l.3 .2M50.9 31.6v39.4l13.4 7.8M51.7 34.8l-.4 .3M282.4 37.3l15.6 6.6"/>
<path d="M293 27.2v56l53 30.6M298 26.1v54.2l50.4 29.1M300.1 25.4v47.5l.7 .5M308.6 22.4v43.6M314.2 21.1l-1 .6M329.5 25.8l-.5 33.1M51.7 59.7l-.4 .2M88 50.3v17.1M90 51.4v17.3M90.8 51.6v46.4l32.8 18.9M94.2 53.6v42.4l29.4 17M109.5 41.4l-19.4 31.5"/>
<path d="M109.5 41.4h63.2M109.5 41.4l-16.5 35.3M295.9 42.5l2.1 1.4-2.5-.5zM327.7 57.4l1.2 1.5-1.2-1.2zM327.7 57.7l1.2 1.2-1.2-.9zM327.7 58l1.2 .9-1.1-.7zM327.8 57.1l1.1 1.8-1.2-1.5zM327.8 58.2l1.1 .7zM327.9 56.9l1 2-1.1-1.8zM328 58.4l.9 .5zM328.1 56.7l.2-.1 .6 2.3zM328.1 56.7l.8 2.2-1-2z"/>
<path d="M328.2 58.6l.7 .3zM328.3 56.6l.3-.2 .3 2.5zM328.4 58.8l.5 .1zM328.6 56.4h.2l.1 2.5zM328.6 58.8l.3 .1zM328.8 56.4h.3l-.2 2.5zM328.9 58.9l.5-.1zM328.9 58.9l.8-.2zM328.9 58.9l1-.4zM328.9 58.9l1.1-.6-.1 .2zM328.9 58.9l1.2-.9-.1 .3zM328.9 58.9l1.3-1.2-.1 .3z"/>
<path d="M329.1 56.4h.2l-.4 2.5zM329.3 56.4l.3 .2-.7 2.3zM329.6 56.6l.2 .2-.9 2.1zM329.8 56.8l.2 .1-1.1 2zM330 56.9l.1 .3-1.2 1.7zM330.1 57.2v.2l-1.2 1.5zM330.1 57.4l.1 .3-1.3 1.2zM340.6 53l1 .6M346.9 42l1.1 .6M38 76.2l9.8 3.6M45.6 78.5l2.2 1.3-2.6-.4zM47.1 76l14.4 8.3"/>
<path d="M47.1 73.7l14.3 8.3M47.5 76.5v2.3l.3 .2M48.2 77.6l.3 .2M50.9 79.7v74.1M52.4 61.8l-.5 .2M59.6 74.3l-.4 .3M61.1 75.9l-.4 .3M75.6 63.3l3.2 9M77.5 70.1l.9-.3 .4 2.5zM87 67.5l-25.5 14.7M87.5 65.4l.3 .5M88.3 72.3l-.2 .1"/>
<path d="M88.7 79.9l-.6 .4M89.7 68.5l-.6 .2M90.4 69.6l-.6 .4M91 70.6l.9 .5-1.8 1.8zM93.6 74.2l1 .4-1.6 2.1zM123.8 71v81.8M125.8 72.1v81.4M126.6 72.3v46.3l40.4 23.3M130 74.3v42.4l37 21.3M282.6 70.1l18.2 3.3M298.4 72.4l2.4 1h-2.6zM300.8 77.5l-.7-.5v2.1l49.6 28.6"/>
<path d="M301.8 69.9l.7 .4M309.3 74.6l31.3 18M341.6 69.3l2.6 .1-.3 1zM341.6 69.3l37.3 9.9M47.8 80.6l-.3-.1v76.1M61.7 80.3h.1M65.2 85.6l-.1 .1M65.6 85.8l-.5 .3M65.8 86l-.6 .4M72.2 90.2l-.2 .1M79.4 93.8l-.2 .1M79.7 94l-.5 .3"/>
<path d="M80 94.2l-.6 .3M86.3 98.3l-.1 .1M88.3 88.6l-.2 .1M88.7 96.3l-.6 .3M88.7 96.5l-.4 .3M88.7 96.9l-.1 .1M88.7 80.2l-.4 .3M88.7 80.6l-.1 .1M90.4 98.7l32.9 19M95.1 84.7l-.5 .3M95.7 86.8l-.4 .2M102.9 99.4l-.4 .2"/>
<path d="M130.8 80.4l-.4 .3M161.5 99.4l2.5-.5-2.1 1.4zM163.7 98l.3 .1M163.7 99.6l.3 .1M164 98.9l-12.6 5M164.4 96.7l.3 .2M274.9 99.5h-93.7l-7.7 7.6M347.6 96.7l7.5 4.4M360.5 96.9h.1M88 100.8v30.9M90 101.3v32.8M90.4 101l32.9 19"/>
<path d="M90.4 100.7l-.6 .3M90.8 101.5v31.3M94.2 103.4v27.4M104.4 101l-.4 .2M118.6 109.1l-.4 .3M126.2 119.4l40.5 23.3M175 105l.7 .7-2.2 1.4zM88.3 136.5l-.2 .1M88.3 131.8l-.6 .3M89.2 132.3l-.6 .3M89.9 133.5l-.5 .4M89.9 134.6l32.8 18.9 .6-.3"/>
<path d="M91 132.6l32.6 18.8M95.1 124.7l-.5 .3M95.7 126.8l-.4 .2M126.2 121.7l40.5 23.3M126.6 122.1v80.8l23.7 13.6M130 124.1v76.9l20.3 11.6M130.8 129.9l-.4 .3M150.4 136.1v32.6M152.4 137.3v33.8M153.3 137.5v32.3M156.7 139.4v28.4M162 134.2l-.4 .2"/>
<path d="M36.7 141.6l10.8 15M45.6 154.8l.8-.6 1.1 2.4zM47.1 157.9l.7 .5M47.5 156.6l.3 .1M48.2 155.3l.3 .2M48.5 158.7l13.6 7.9M49.3 158.3l38.5 22.2M52.7 156.3l35.1 20.3M88 150.2v30.9M88.7 145.7l-.6 .3M88.7 146.4l-.1 .1M88.7 146l-.4 .3"/>
<path d="M89.9 149.9l-.5 .3M89.9 150.1l32.8 18.9 .3-.1M90 150.5v31.8M90.8 151.2v31l32.8 19M94.2 153.2v27.1l29.4 16.9M95.1 153.8l-.5 .3M124 157.1l-.1 .1M124.5 152.7l-.5 .3M125.5 153.2l-.6 .4M126.2 154.5l-.6 .3M130.8 145.4l-.4 .2M131.5 147.5l-.4 .2"/>
<path d="M135.9 155.1l-.4 .3M136.5 157.2l-.4 .3M163.7 146l.3 .1M163.7 147.6l.3 .1M164.4 144.7l.3 .2M166.3 159.5l-.5 .2M47.1 160.2l14.4 8.4M47.5 160.7v43.9l.3 .1M50.9 162.6v39.2M51.7 168.8l-.4 .3M61.5 169.8l25.5 44.1M62.8 166.5l-.5 .4"/>
<path d="M65.2 169.9l-.1 .1M65.6 170.1l-.5 .2M65.8 170.3l-.6 .3M72.2 174.5h-.2M79.4 178.1h-.2M79.7 178.2l-.5 .3M80 178.4l-.6 .4M95.1 169l-.5 .2M95.7 171.1l-.4 .2M108 160.6l.7 2.4-.9 .1zM108 160.6l1.1 11.5M123.8 170.9v80.7"/>
<path d="M124.4 166.4l-.5 .3M124.5 166.7l-.5 .3M124.5 167l-.1 .2M125.8 171.4v81.3M126.2 170.8l-.6 .3M130.8 174.5l-.4 .3M136.5 169.2l-.4 .3M150.7 172.6h-.2M150.7 168.8l-.6 .4M151.6 169.3l-.5 .4M152.3 170.6l-.5 .3M152.3 171.6l12.7 7.3v13.6l-12.7-7.3"/>
<path d="M153.5 169.7l12.6 7.3M156.7 177.5h.1M166.7 178.6l.3 .1M189.2 178.1l-24.2 4.8M234.3 177.8v35.1M29.7 194.4l18.1 10.3M51.7 181.4l-.4 .2M53.2 183.8l-.5 .3M63.7 196.6l.4 .2M66.2 192.2l.4 .2M77.7 198.2l-.2 .2M86.3 182.6l-.1 .1"/>
<path d="M88.3 186l-.2 .1M88.7 193.6l-.6 .3M88.7 193.8l-.4 .3M88.7 194.3l-.1 .1M89.7 182.1l-.6 .3M90.4 185.3l32.9 19M90.4 183l32.9 19M90.4 183.3l-.6 .3M90.8 185.7v46.3l32.8 19M94.2 187.7v42.4l29.4 17M95.1 193.8l-.5 .3M102.9 183.6l-.4 .3"/>
<path d="M104.4 185.2l-.4 .3M118.6 193.4l-.4 .3M130.8 189.7l-.4 .2M131.5 191.7l-.4 .3M150.4 185.3v31.9M151.1 181.8l-.6 .3M151.2 182l-.5 .4M151.2 182.5h-.2M152.3 185l-.5 .3M152.4 185.6v32.7M153.3 186.2v32.1l10.4 6M156.7 188.2v28.1l9.2 5.4"/>
<path d="M165 182.9l2.3-1 .2 1zM218.7 183.3v61.2M223.7 182.1v62M225.8 181.4v38.4l.7 .4M45.9 203.1l1.9 1.6-2.4-.8zM47.8 206.4l-.3-.2v.8l40.3 23.3M48.2 203.4l.3 .1M51.2 205.2l12.5 7.3M66.5 214.1l21.3 12.3M88 214.4v16.5M88.3 202.3l-.2 .1M88.7 209.9l-.6 .3"/>
<path d="M88.7 210.6l-.1 .1M88.7 210.2l-.4 .3M90 214.9v17.1M90.4 214.3l-.6 .4M126.2 205.9l40.5 23.4M126.2 203.6l37.8 21.9M126.6 206.4v46.3l40.4 23.3M130 208.3v42.4l22.5 13M138.7 204.3l-.4 .2M140.2 205.9l-.4 .2M162 218.4l-.4 .3M210.5 204.2l16 16"/>
<path d="M224.4 218.8l.7-.7 1.4 2.1zM225.1 218.1l1.4 2.1-2.1-1.4zM227.5 216.8l.7 .4M238.8 219.2l22.5 13M286 219.2l-31.6 2.9M130.8 227.1l-.4 .2M132.3 229.5l-.4 .2M138.7 233.2l-.4 .3M140 234.9l-.4 .3M145.2 237l-.4 .2M163.7 223.7l.3 .1M164 223.7l2.6 .2-.3 .9z"/>
<path d="M164 223.7l16.8 4.5M164.4 222.5l.3 .1M164.7 225.9l2 1.1M165.6 225.4l1.4 .8M206.7 223.2l12 5.4M216.6 227.1l2.1 1.5-2.5-.6zM224.7 223.3l1.8 1M224.7 229l28.5 16.5M225.8 230.1v15.1M228.2 225.3l26.8 15.5M230.4 224.1l25.5 14.7M234.3 235v15.1"/>
<path d="M254.4 222.1l2.5-.7 .1 .9zM150 256.5l2.5-.7-2 1.5zM152.5 247.9l.4 .3M152.5 255.8l-24.8 12.3M155 243.5l.5 .2M155.3 265.3l9 5.3M163.7 271.7l.3 .2M163.7 273.3l.3 .2M164.1 271.4l2.6-.4-.1 1zM164.1 271.4l20.5 .7M164.4 270.5l.3 .1"/>
<circle cx="279" cy="35.9" r="3.8"/>
<circle cx="329.6" cy="22" r="3.8"/>
<circle cx="35.2" cy="41.1" r="3.8"/>
<circle cx="74.3" cy="59.7" r="3.7"/>
<circle cx="34.5" cy="74.9" r="3.7"/>
<circle cx="279" cy="69.5" r="3.8"/>
<circle cx="382.5" cy="80.2" r="3.7"/>
<circle cx="147.9" cy="105.3" r="3.8"/>
<circle cx="34.5" cy="138.5" r="3.8"/>
<circle cx="109.5" cy="175.9" r="3.8"/>
<circle cx="192.8" cy="177.3" r="3.7"/>
<circle cx="26.5" cy="192.4" r="3.7"/>
<circle cx="207.8" cy="201.6" r="3.8"/>
<circle cx="289.7" cy="218.8" r="3.8"/>
<circle cx="184.4" cy="229.1" r="3.8"/>
<circle cx="203.2" cy="221.6" r="3.7"/>
<circle cx="124.3" cy="269.8" r="3.7"/>
<circle cx="188.3" cy="272.2" r="3.7"/>
</g>
<g fill="#000">
<circle cx="54.6" cy="69.8" r=".18"/>
<circle cx="348.7" cy="70.4" r=".18"/>
<circle cx="348.7" cy="78.6" r=".18"/>
<circle cx="98" cy="94.9" r=".18"/>
<circle cx="167" cy="95.6" r=".18"/>
<circle cx="173.5" cy="91.8" r=".18"/>
<circle cx="133.8" cy="115.5" r=".18"/>
<circle cx="54.6" cy="154.1" r=".18"/>
<circle cx="133.8" cy="156.8" r=".18"/>
<circle cx="133.8" cy="168.3" r=".18"/>
<circle cx="152.3" cy="171.3" r=".18"/>
<circle cx="161.6" cy="162.6" r=".18"/>
<circle cx="234.7" cy="177.5" r=".18"/>
<circle cx="218.3" cy="183.3" r=".18"/>
<circle cx="44.5" cy="208.7" r=".18"/>
<circle cx="54.6" cy="203.9" r=".18"/>
<circle cx="86.8" cy="214" r=".18"/>
<circle cx="134.2" cy="200" r=".18"/>
<circle cx="261.6" cy="231.8" r=".18"/>
<circle cx="134.2" cy="249.9" r=".18"/>
<circle cx="155.7" cy="258.1" r=".18"/>
<circle cx="155.7" cy="254.8" r=".18"/>
<circle cx="218.3" cy="244.6" r=".18"/>
<circle cx="234.7" cy="250.3" r=".18"/>
<circle cx="151.8" cy="260.3" r=".18"/>
</g>
<g fill="none" stroke="#000" stroke-width=".71">
<path d="M10.1 9.9h400v277.1h-400zM70.1 6.5v3.4M140.1 6.5v3.4M207.2 5h5.8l-2.9 4.9zM210.1 0v9.9M280.1 6.5v3.4M350.1 6.5v3.4M6.7 74.2h3.4M410.1 74.2h3.5M.1 148.5h10M5.1 145.6l5 2.9-5 2.9zM410.1 148.5h10"/>
<path d="M410.1 148.5l5-2.9v5.8zM6.7 222.7h3.4M410.1 222.7h3.5M70.1 287v3.4M140.1 287v3.4M210.1 287v10M210.1 287l2.9 5h-5.8zM280.1 287v3.4M350.1 287v3.4"/>
</g>
<g fill="none" stroke="#000" stroke-width=".51">
<path d="M269.8 249.5h40.3M270.1 242h140v45h-140zM270.1 257h140M303.2 257v16M310.1 242v15M350.1 257v30M390.1 257v12M270.1 265h33.1M270.1 273h80M350.1 269h60M350.1 263h60M350.1 280.5h60"/>
<path d="M370.1 280.5v6.5M390.1 280.5v6.5"/>
</g>
<g fill="none" stroke="#000" stroke-width=".24">
<circle cx="51.1" cy="154.3" r="13.9"/>
<circle cx="53.7" cy="205" r="20.7"/>
</g>
<g fill="#000">
<path d="M45.5 32.9l2.3-1.1-1.8 1.9zM295.9 42.5l2.1 1.4-2.5-.5zM328.9 58.9l.5-.1zM328.9 58.9l.8-.2zM328.9 58.9l1-.4zM328.9 58.9l1.1-.6-.1 .2zM328.9 58.9l1.2-.9-.1 .3zM328.9 58.9l1.3-1.2-.1 .3zM330.1 57.4l.1 .3-1.3 1.2zM330.1 57.2v.2l-1.2 1.5zM330 56.9l.1 .3-1.2 1.7zM329.8 56.8l.2 .1-1.1 2z"/>
<path d="M329.6 56.6l.2 .2-.9 2.1zM329.3 56.4l.3 .2-.7 2.3zM328.3 56.6l.3-.2 .3 2.5zM328.1 56.7l.2-.1 .6 2.3zM328.1 56.7l.8 2.2-1-2zM327.9 56.9l1 2-1.1-1.8zM327.8 57.1l1.1 1.8-1.2-1.5zM327.7 57.4l1.2 1.5-1.2-1.2zM327.7 57.7l1.2 1.2-1.2-.9zM327.7 58l1.2 .9-1.1-.7zM327.8 58.2l1.1 .7zM328 58.4l.9 .5z"/>
<path d="M328.2 58.6l.7 .3zM328.4 58.8l.5 .1zM328.6 58.8l.3 .1zM45.6 78.5l2.2 1.3-2.6-.4zM77.5 70.1l.9-.3 .4 2.5zM91 70.6l.9 .5-1.8 1.8zM93.6 74.2l1 .4-1.6 2.1zM298.4 72.4l2.4 1h-2.6zM341.6 69.3l2.6 .1-.3 1zM161.5 99.4l2.5-.5-2.1 1.4zM175 105l.7 .7-2.2 1.4zM45.6 154.8l.8-.6 1.1 2.4z"/>
<path d="M108 160.6l.7 2.4-.9 .1zM165 182.9l2.3-1 .2 1zM45.9 203.1l1.9 1.6-2.4-.8zM225.1 218.1l1.4 2.1-2.1-1.4zM164 223.7l2.6 .2-.3 .9zM216.6 227.1l2.1 1.5-2.5-.6zM254.4 222.1l2.5-.7 .1 .9zM150 256.5l2.5-.7-2 1.5zM164.1 271.4l2.6-.4-.1 1z"/>
</g>
<path d="M329.1 56.4v2.5" fill="none" stroke="#000" stroke-width=".42"/>
<path d="M328.7 56.4v2.5" fill="none" stroke="#000" stroke-width=".34"/>
<g font-size="7.9">
<text x="347.9" y="23.7">DETALLE A</text>
<text x="347.4" y="32.6">SCALE 1 : 2</text>
<text x="247.6" y="199.8">DETALLE C</text>
<text x="246.9" y="208.8">SCALE 1 : 2</text>
</g>
<g font-size="7.2">
<text x="30" y="157">C</text>
<text x="27.6" y="216.9">A</text>
</g>
<g font-size="4.7">
<text x="304.6" y="263.8">MESA UNIVERSAL</text>
<text x="304.6" y="269.2">3DOF250</text>
</g>
<g font-size="4.2">
<text x="34" y="9.6">6</text>
<text x="104" y="9.6">5</text>
<text x="174" y="9.6">4</text>
<text x="244" y="9.6">3</text>
<text x="314" y="9.6">2</text>
<text x="384" y="9.6">1</text>
<text x="6.8" y="38.7">D</text>
<text x="410.6" y="38.7">D</text>
<text x="7" y="112.9">C</text>
<text x="410.8" y="112.9">C</text>
<text x="7" y="187.1">B</text>
<text x="410.8" y="187.1">B</text>
<text x="7" y="261.4">A</text>
<text x="410.8" y="261.4">A</text>
<text x="34" y="290.4">6</text>
<text x="104" y="290.4">5</text>
<text x="174" y="290.4">4</text>
<text x="244" y="290.4">3</text>
<text x="314" y="290.4">2</text>
<text x="384" y="290.4">1</text>
</g>
<g font-size="3.9">
<text x="328.6" y="23.3">7</text>
<text x="110.4" y="40.3">Soldar ambas caras en un mismo plano</text>
<text x="277" y="37.2">10</text>
<text x="34.2" y="42.4">8</text>
<text x="73.4" y="61">6</text>
<text x="278" y="70.8">8</text>
<text x="33.6" y="76.2">8</text>
<text x="381.5" y="81.5">9</text>
<text x="182.5" y="93.9">Evitar soldar en el perímetro exterior indicado.</text>
<text x="182.5" y="98.5">Sobre la cara del tubo debe apoyar una chapa atornillada.</text>
<text x="146.9" y="106.6">8</text>
<text x="33.6" y="139.8">8</text>
<text x="108.5" y="177.2">4</text>
<text x="191.9" y="178.6">3</text>
<text x="25.5" y="193.7">8</text>
<text x="206.8" y="202.8">8</text>
<text x="288.7" y="220.1">7</text>
<text x="201.3" y="222.9">10</text>
<text x="183.4" y="230.4">8</text>
<text x="123.4" y="271.1">9</text>
<text x="187.4" y="273.5">8</text>
<text x="358.5" y="275">3DOF250-04-SMESA01-MET04</text>
<text x="358.5" y="279.4">2477</text>
</g>
<g font-size="3.1">
<text x="312.7" y="246.8">Tolerancias para dimensiones lineales y angulares sin indicación individual</text>
<text x="312.7" y="250.4">de tolerancia, según ISO 2768-1:1989</text>
<text x="312.7" y="254">Zonas de rugosidad no especificada, Ra 3.2</text>
<text x="358.7" y="286.4">4</text>
<text x="377.7" y="285.6">A3</text>
<text x="396.2" y="285.9">3 /16</text>
</g>
<g font-size="2.4">
<text x="271.2" y="244.4">MATERIAL:</text>
<text x="271.3" y="252">ACABADO SUPERFICIAL:</text>
<text x="271.4" y="247.9">Steel, Mild</text>
<text x="271.3" y="254.6">Negro satinado liso</text>
<text x="271.2" y="259.7">SCALE:</text>
<text x="350.6" y="260.8">DRAWN: Sergio Torremocha</text>
<text x="391.2" y="260.6">22/03/2016</text>
<text x="350.6" y="267">CHECKED: Antonio Garcia</text>
<text x="391.2" y="266.7">22/03/2016</text>
<text x="350.6" y="271.4">DWG NO:</text>
<text x="350.8" y="276.9">Id. Ref:</text>
<text x="350.8" y="282.8">REV</text>
<text x="371.2" y="282.9">SIZE</text>
<text x="390.9" y="282.9">SHEET</text>
</g>
</svg>
